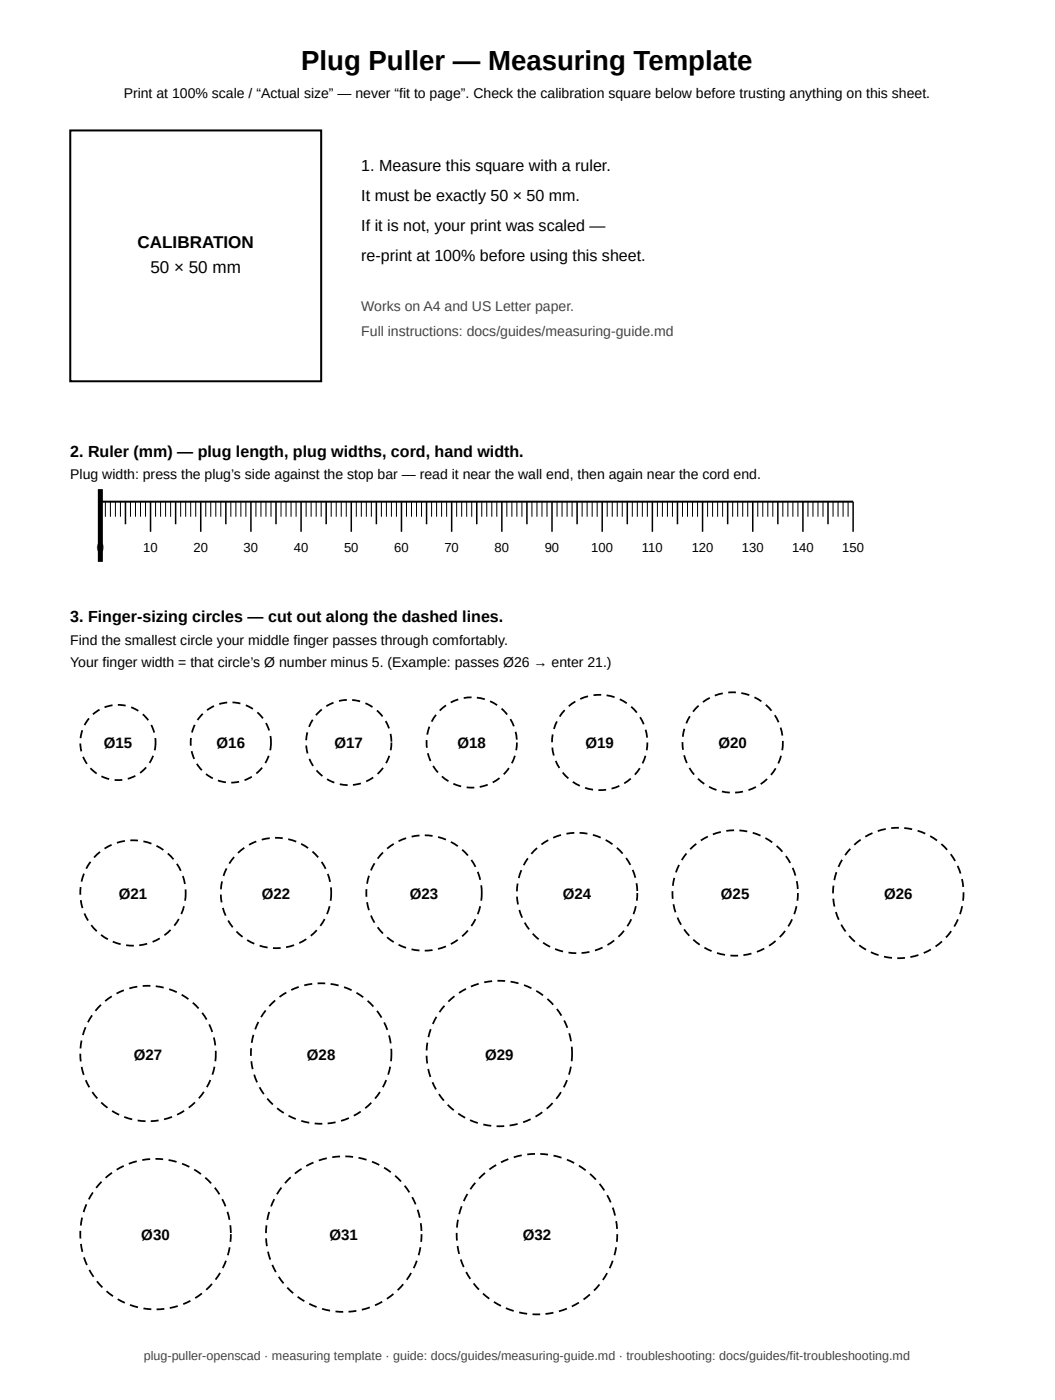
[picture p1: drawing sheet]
<svg xmlns="http://www.w3.org/2000/svg" width="210mm" height="279mm" viewBox="0 0 210 279" stroke-linecap="round" stroke-linejoin="round" font-family="sans-serif">
<path d="M14 26h50v50h-50zM20 100h150" fill="none" stroke="#000" stroke-width=".4"/>
<path d="M20 97.5v14.5" fill="none" stroke="#000" stroke-width="1" stroke-linecap="butt"/>
<g fill="none" stroke="#000" stroke-width=".3">
<path d="M20 100v6M25 100v4.5M30 100v6M35 100v4.5M40 100v6M45 100v4.5M50 100v6M55 100v4.5M60 100v6M65 100v4.5M70 100v6M75 100v4.5"/>
<path d="M80 100v6M85 100v4.5M90 100v6M95 100v4.5M100 100v6M105 100v4.5M110 100v6M115 100v4.5M120 100v6M125 100v4.5M130 100v6M135 100v4.5"/>
<path d="M140 100v6M145 100v4.5M150 100v6M155 100v4.5M160 100v6M165 100v4.5M170 100v6"/>
</g>
<g fill="none" stroke="#000" stroke-width=".2">
<path d="M21 100v3M22 100v3M23 100v3M24 100v3M26 100v3M27 100v3M28 100v3M29 100v3M31 100v3M32 100v3M33 100v3M34 100v3"/>
<path d="M36 100v3M37 100v3M38 100v3M39 100v3M41 100v3M42 100v3M43 100v3M44 100v3M46 100v3M47 100v3M48 100v3M49 100v3"/>
<path d="M51 100v3M52 100v3M53 100v3M54 100v3M56 100v3M57 100v3M58 100v3M59 100v3M61 100v3M62 100v3M63 100v3M64 100v3"/>
<path d="M66 100v3M67 100v3M68 100v3M69 100v3M71 100v3M72 100v3M73 100v3M74 100v3M76 100v3M77 100v3M78 100v3M79 100v3"/>
<path d="M81 100v3M82 100v3M83 100v3M84 100v3M86 100v3M87 100v3M88 100v3M89 100v3M91 100v3M92 100v3M93 100v3M94 100v3"/>
<path d="M96 100v3M97 100v3M98 100v3M99 100v3M101 100v3M102 100v3M103 100v3M104 100v3M106 100v3M107 100v3M108 100v3M109 100v3"/>
<path d="M111 100v3M112 100v3M113 100v3M114 100v3M116 100v3M117 100v3M118 100v3M119 100v3M121 100v3M122 100v3M123 100v3M124 100v3"/>
<path d="M126 100v3M127 100v3M128 100v3M129 100v3M131 100v3M132 100v3M133 100v3M134 100v3M136 100v3M137 100v3M138 100v3M139 100v3"/>
<path d="M141 100v3M142 100v3M143 100v3M144 100v3M146 100v3M147 100v3M148 100v3M149 100v3M151 100v3M152 100v3M153 100v3M154 100v3"/>
<path d="M156 100v3M157 100v3M158 100v3M159 100v3M161 100v3M162 100v3M163 100v3M164 100v3M166 100v3M167 100v3M168 100v3M169 100v3"/>
</g>
<g fill="#000">
<path d="M30.4 150.6l.3 .1-.8 1.5-.3-.2zM27.8 153.9l1.2-1 .3 .2-1.3 1.1zM25.4 155.1l1.5-.6 .2 .3-1.6 .6zM22.8 155.3h1.6v.3h-1.6zM20.3 154.6l1.5 .5-.1 .4-1.6-.6zM17.9 153.2l.3-.2 1.2 1-.2 .3zM16.4 150.9l.3-.1 .8 1.4-.3 .2zM15.8 148.2h.4l.2 1.5-.4 .1zM16.2 145.5l.4 .1-.4 1.6-.3-.1zM17.6 143.1l.3 .2-.9 1.3-.3-.1zM18.4 142.3l1.4-1 .1 .3-1.3 .9zM20.8 140.8l1.6-.4v.4l-1.5 .4zM23.5 140.3l1.6 .2-.1 .3-1.5-.1zM26.2 140.8l1.5 .7-.2 .3-1.4-.7zM28.6 142.2l1.1 1.3-.3 .2-1.1-1.2zM30 144.6l.3-.2 .6 1.6-.3 .1zM30.8 147.1h.3l.1 .3-.2 2.2-.3-.1z"/>
<path d="M53.4 150.6l.3 .1-.7 1.5-.3-.2zM52.1 152.9l.3 .2-1.2 1.2-.2-.3zM48.7 155.4l1.4-.7 .2 .3-1.5 .7zM46.1 155.8l1.5-.1 .1 .3-1.6 .2zM43.5 155.4l1.5 .4v.3l-1.6-.4zM41.2 154.1l1.3 .9-.2 .3-1.4-.9zM39.1 152.3l.3-.1 .9 1.2-.2 .3zM38 149.8l.4-.1 .5 1.5-.4 .2zM37.9 147.1h.3v1.5l-.3 .1zM38.7 144.4l.3 .2-.6 1.5-.3-.1zM40.3 142.2l.2 .2-1 1.2-.3-.2zM41.2 141.4l1.4-.8 .1 .3-1.3 .8zM43.6 140.2l1.7-.3v.3l-1.6 .3zM46.3 139.8l1.6 .3v.3l-1.6-.2zM49.1 140.4l1.4 .8-.2 .3-1.4-.8zM51.4 141.9l1.1 1.2-.2 .2-1.1-1.2zM52.8 144.2l.3-.2 .7 1.6-.3 .1zM53.7 146.7h.4v.3l.1 1.4-.2 1.2-.3-.1 .1-1.5z"/>
<path d="M77.4 150.6l.3 .1-.6 1.5-.3-.2zM76.2 153l.3 .2-1.1 1.2-.3-.3zM72.9 155.6l1.4-.8 .2 .3-1.5 .8zM70.3 156.3l1.6-.3 .1 .3-1.7 .3zM67.7 156.1l1.6 .2v.4l-1.6-.2zM65.3 155.2l1.4 .6-.1 .4-1.5-.7zM62.9 153.7l.3-.3 1.2 1.1-.3 .3zM61.5 151.3l.3-.1 .7 1.4-.2 .2zM60.8 148.6h.4l.3 1.5-.4 .1zM61.1 145.9l.3 .1-.2 1.6-.4-.1zM62.2 143.4l.3 .2-.7 1.4-.4-.2zM63.4 141.8l.6-.5 .2 .3-1.1 1.1-.3-.2zM64.9 140.6l1.5-.7 .1 .3-1.4 .7zM67.5 139.6l1.6-.3v.4l-1.5 .2zM70.2 139.4l1.6 .2-.1 .4-1.5-.3zM72.9 140l1.4 .8-.2 .3-1.3-.8zM75.2 141.5l1.2 1.2-.3 .2-1.1-1.1zM76.7 143.8l.3-.2 .7 1.5-.3 .1zM77.7 146.3l.3-.1 .2 1.6h-.4zM77.8 148h.4l-.2 1.6-.3-.1z"/>
<path d="M102.4 150.6l.4 .1-.7 1.5-.3-.1zM101.3 153l.3 .2-1.1 1.3-.2-.3zM98.1 155.8l1.3-.8 .2 .2-1.3 .9zM95.6 156.7l1.5-.4 .1 .3-1.6 .4zM93 156.8h1.5v.4l-1.5-.1zM90.4 156.1l1.5 .5v.3l-1.6-.5zM88.2 154.6l1.3 1-.2 .3-1.4-1zM86.2 152.8l.3-.2 .9 1.3-.3 .2zM85.1 150.2l.3-.1 .6 1.5-.4 .2zM84.8 147.5h.4v1.5l-.3 .1zM85.4 144.8l.3 .1-.4 1.6-.3-.1zM86.7 142.4l.3 .2-.8 1.3-.3-.1zM87.5 141.5l1.3-1 .2 .2-1.3 1.1zM89.7 139.9l1.6-.7 .1 .4-1.5 .6zM92.4 139l1.6-.2v.4l-1.6 .1zM95 138.9l1.7 .3-.1 .4-1.6-.4zM97.7 139.6l1.5 .8-.2 .3-1.4-.8zM100.1 141.1l1.1 1.2-.3 .2-1.1-1.1zM101.5 143.4l.3-.1 .8 1.4-.4 .1zM102.6 145.9l.3-.1 .3 1.6-.4 .1zM102.8 148h.4l-.2 1.6-.3-.1z"/>
<path d="M128.5 150.6l.3 .1-.6 1.5-.3-.1zM127.3 153l.3 .2-1 1.3-.2-.2zM124.3 156l1.3-.9 .2 .2-1.3 1zM121.8 157l1.5-.5 .2 .3-1.6 .6zM119.2 157.3l1.6-.1v.4l-1.6 .1zM116.6 156.9l1.6 .3-.1 .4-1.6-.4zM114.2 155.7l1.4 .8-.1 .3-1.5-.8zM112 154.1l.3-.2 1.1 1.1-.3 .3zM110.6 151.7l.3-.1 .7 1.4-.3 .2zM109.9 149h.3l.3 1.5-.3 .1zM110 146.4h.3l-.1 1.6h-.4zM110.8 143.7l.3 .2-.5 1.5-.4-.1zM112.4 141.4l.3 .3-1 1.2-.3-.2zM113.2 140.6l1.4-.9 .1 .3-1.3 .9zM115.5 139.2l1.6-.6 .1 .4-1.5 .5zM118.2 138.4l1.6-.1v.4l-1.5 .1zM120.9 138.4l1.6 .4-.1 .3-1.6-.3zM123.6 139.2l1.4 .8-.2 .3-1.4-.8zM125.9 140.7l1.1 1.2-.2 .3-1.1-1.2zM127.4 143l.3-.1 .7 1.4-.3 .1zM128.5 145.5l.3-.1 .3 1.6-.3 .1zM128.8 148h.4l-.2 1.6-.3-.1z"/>
<path d="M155.5 150.6l.3 .1-.6 1.6-.3-.2zM154.4 153.1l.3 .1-.9 1.4-.3-.2zM151.5 156.2l1.2-1 .3 .2-1.3 1zM149.1 157.3l1.4-.6 .2 .3-1.5 .7zM146.5 157.8l1.5-.2 .1 .4-1.6 .2zM143.9 157.6l1.5 .2v.4l-1.6-.3zM141.4 156.7l1.4 .6-.1 .3-1.5-.6zM139.2 155.1l1.2 1-.2 .3-1.2-1.1zM137.2 153.2l.3-.2 .9 1.3-.2 .2zM136.2 150.6l.3-.1 .5 1.5-.3 .2zM135.8 147.9h.4l.1 1.5-.4 .1zM136.2 145.2l.3 .1-.3 1.6-.3-.1zM137.3 142.7l.3 .2-.7 1.4-.3-.2zM138.8 140.8l.3-.3 .2 .3-1.1 1.2-.2-.2zM140 139.8l1.4-.9 .1 .4-1.3 .8zM142.4 138.5l1.6-.5 .1 .4-1.6 .4zM145.1 137.9l1.6-.1-.1 .4h-1.5zM147.8 138l1.6 .4-.1 .3-1.6-.4zM150.4 138.8l1.4 .9-.2 .2-1.3-.8zM152.7 140.4l1.2 1.2-.3 .2-1.1-1.2zM154.2 142.7l.3-.2 .8 1.4-.3 .1zM155.4 145.1l.3-.1 .4 1.6h-.4zM155.8 147.7h.4l-.2 1.9-.3-.1z"/>
<path d="M36.5 180.6l.3 .1-.5 1.6-.3-.2zM35.5 183.1l.3 .2-.9 1.3-.3-.2zM32.7 186.3l1.2-1.1 .2 .3-1.2 1.1zM30.3 187.6l1.4-.7 .2 .3-1.4 .7zM27.7 188.3l1.6-.4 .1 .4-1.6 .3zM25.2 188.2l1.5 .1v.4l-1.6-.1zM22.5 187.5l1.6 .5-.1 .4-1.6-.5zM20.2 186.2l1.4 .9-.2 .3-1.4-.9zM18 184.5l.3-.2 1.1 1.2-.2 .3zM16.7 182.1l.3-.1 .7 1.4-.3 .2zM15.9 179.4h.4l.3 1.6-.3 .1zM15.9 176.8h.3v1.5l-.4 .1zM16.6 174.1l.3 .1-.5 1.6-.3-.1zM17.9 171.7l.3 .2-.9 1.3-.3-.1zM18.9 170.5l.9-.8 .2 .2-1.1 1.1-.3-.2zM20.7 169l1.5-.8 .1 .4-1.4 .7zM23.2 167.8l1.7-.4v.4l-1.5 .4zM26 167.3l1.5 .1v.3h-1.5zM28.6 167.5l1.6 .5-.1 .3-1.6-.4zM31.3 168.4l1.4 .9-.2 .3-1.4-.8zM33.6 170l1.1 1.2-.3 .2-1.1-1.2zM35.1 172.3l.3-.2 .8 1.4-.3 .2zM36.3 174.7l.3-.1 .4 1.6h-.3zM36.8 177.3h.3v2.3l-.4-.1z"/>
<path d="M65.5 180.6l.3 .1-.5 1.6-.3-.2zM64.5 183.1l.3 .2-.8 1.4-.3-.2zM61.8 186.4l1.2-1.1 .2 .2-1.2 1.2zM59.6 187.8l1.3-.7 .2 .2-1.4 .8zM57 188.6l1.5-.4 .2 .4-1.7 .4zM54.4 188.8h1.5v.3l-1.5 .1zM51.8 188.3l1.5 .4v.3l-1.6-.3zM49.3 187.2l1.4 .7-.1 .4-1.4-.8zM47 185.8l.2-.3 1.2 1.1-.2 .3zM45.3 183.6l.3-.2 .9 1.3-.3 .2zM44.2 181l.4-.1 .5 1.5-.3 .2zM43.8 178.3h.4l.1 1.5-.3 .1zM44.1 175.7h.3l-.2 1.6h-.4zM45 173l.3 .2-.6 1.5-.3-.2zM46.5 170.7l.3 .2-1 1.3-.3-.2zM47.3 169.9l1.3-1.1 .2 .3-1.3 1zM49.5 168.2l1.5-.6 .1 .3-1.4 .7zM52.1 167.2l1.6-.3 .1 .3-1.6 .3zM54.8 166.8l1.6 .1-.1 .4-1.5-.1zM57.5 167.1l1.6 .5-.1 .3-1.6-.5zM60.1 168.1l1.4 .8-.2 .3-1.4-.8zM62.4 169.6l1.1 1.2-.2 .2-1.1-1.1zM63.9 171.9l.3-.2 .8 1.4-.3 .2zM65.2 174.3l.3-.2 .4 1.7h-.3zM65.8 176.9h.3v2.7l-.4-.1z"/>
<path d="M95.5 180.6l.4 .1-.5 1.6-.4-.1zM94.6 183.1l.3 .2-.8 1.4-.3-.2zM93.1 185.4l.3 .2-1.2 1.2-.2-.3zM89.8 188l1.3-.8 .2 .3-1.4 .8zM87.2 189l1.6-.5 .1 .3-1.6 .5zM84.6 189.3l1.6-.1v.3l-1.6 .2zM82 189.1l1.6 .2v.3l-1.6-.2zM79.5 188.2l1.5 .6-.1 .3-1.6-.6zM77.2 186.7l1.3 .9-.1 .3-1.4-.9zM75.1 184.9l.3-.2 1 1.3-.2 .2zM73.8 182.6l.3-.2 .7 1.4-.3 .2zM73 179.9l.3-.1 .4 1.6-.3 .1zM72.8 177.2h.4v1.5l-.4 .1zM73.4 174.5l.3 .1-.4 1.6-.3-.1zM74.5 172l.3 .2-.7 1.4-.3-.2zM76.2 169.8l.2 .2-1 1.3-.3-.2zM77 169l1.4-.9 .2 .3-1.3 .9zM79.3 167.5l1.6-.6 .1 .3-1.5 .6zM82 166.6l1.6-.2v.3l-1.5 .2zM84.6 166.3l1.6 .2v.3l-1.6-.1zM87.3 166.7l1.6 .5-.1 .3-1.6-.5zM89.9 167.7l1.4 .8-.2 .3-1.3-.8zM92.2 169.2l1.2 1.2-.3 .2-1.1-1.1zM93.8 171.5l.3-.2 .8 1.4-.3 .2zM95 173.8l.4-.1 .5 1.6-.4 .1zM95.7 176.5l.4-.1v.4v2.8l-.4-.1 .1-1.5z"/>
<path d="M126.5 180.6l.4 .1-.5 1.6-.3-.1zM125.6 183.2l.4 .1-.9 1.4-.2-.2zM124.2 185.4l.3 .2-1.1 1.3-.3-.3zM121 188.2l1.3-.9 .2 .3-1.4 .9zM118.5 189.3l1.5-.6 .2 .3-1.6 .6zM115.9 189.8l1.5-.2 .1 .3-1.6 .2zM113.3 189.7l1.5 .1v.4l-1.5-.2zM110.7 189l1.5 .5v.3l-1.7-.5zM108.3 187.8l1.4 .8-.2 .3-1.4-.8zM106 186.2l.3-.2 1.1 1.1-.2 .3zM104.4 184l.3-.2 .9 1.3-.3 .3zM103.3 181.4l.4-.1 .5 1.6-.3 .1zM102.8 178.7h.4l.2 1.6h-.4zM103 176.1h.3l-.1 1.6h-.4zM103.7 173.4l.4 .1-.6 1.6-.3-.1zM105 171l.3 .2-.8 1.3-.3-.1zM106.3 169.5l.6-.6 .2 .3-1.1 1.1-.3-.2zM107.8 168.2l1.4-.9 .1 .3-1.3 .9zM110.2 166.8l1.5-.5 .1 .3-1.5 .5zM112.8 166l1.6-.2v.4l-1.5 .2zM115.5 165.8l1.6 .2-.1 .3-1.5-.1zM118.2 166.2l1.6 .6-.2 .3-1.5-.5zM120.8 167.3l1.4 .8-.3 .3-1.3-.8zM123 168.9l1.2 1.1-.3 .3-1.1-1.2zM124.6 171.1l.3-.2 .9 1.4-.3 .2zM125.9 173.5l.3-.2 .6 1.6-.4 .1zM126.7 176.1l.3-.1 .2 1.6h-.4zM126.8 178h.4l-.1 1.6-.4-.1z"/>
<path d="M158.5 180.6l.4 .1-.5 1.6-.3-.1zM157.7 183.2l.3 .1-.8 1.4-.3-.1zM156.3 185.5l.3 .2-1.1 1.2-.2-.2zM153.1 188.4l1.3-1 .3 .3-1.4 1zM150.8 189.6l1.4-.7 .2 .3-1.5 .7zM148.1 190.2l1.6-.3 .1 .3-1.6 .4zM145.6 190.3h1.5v.4l-1.6-.1zM142.9 189.8l1.6 .4-.1 .3-1.6-.4zM140.5 188.7l1.4 .7-.2 .3-1.4-.7zM138.3 187.2l1.2 1-.2 .3-1.3-1.1zM136.2 185.4l.3-.2 1 1.2-.3 .2zM134.8 183l.4-.2 .7 1.4-.3 .2zM134 180.3l.4-.1 .4 1.6-.4 .1zM133.8 177.6h.4v1.6h-.3zM134.2 174.9l.3 .1-.2 1.6h-.4zM135.2 172.3l.3 .2-.6 1.5-.4-.2zM136.7 170l.2 .2-.9 1.3-.3-.1zM137.4 169.2l1.2-1.1 .3 .2-1.2 1.1zM139.6 167.4l1.4-.8 .1 .3-1.4 .8zM142 166.2l1.6-.5 .1 .3-1.6 .5zM144.7 165.5l1.6-.2v.4l-1.5 .1zM147.3 165.4l1.6 .2v.3l-1.6-.2zM150 165.8l1.6 .6-.1 .3-1.6-.5zM152.6 166.9l1.4 .9-.2 .3-1.4-.9zM154.9 168.5l1.1 1.2-.2 .2-1.2-1.2zM156.5 170.7l.2-.2 .9 1.4-.3 .2zM157.8 173.1l.3-.2 .6 1.6-.4 .1zM158.6 175.7l.3-.1 .2 1.6h-.3zM158.8 178h.4l-.1 1.6-.4-.1z"/>
<path d="M191.6 180.6l.3 .1-.4 1.6-.4-.1zM190.7 183.2l.3 .1-.7 1.5-.3-.2zM189.4 185.5l.3 .2-1.1 1.3-.2-.3zM186.3 188.5l1.3-1 .2 .3-1.3 1zM184 189.8l1.4-.7 .2 .3-1.5 .7zM181.4 190.6l1.6-.4 .1 .3-1.7 .4zM178.8 190.8h1.5v.3l-1.5 .1zM176.2 190.5l1.6 .3-.1 .3-1.6-.2zM173.6 189.6l1.5 .6-.1 .4-1.5-.6zM171.3 188.3l1.4 .8-.2 .3-1.4-.8zM169.1 186.7l.2-.3 1.2 1.2-.3 .2zM167.5 184.4l.3-.2 .8 1.4-.2 .2zM166.4 181.8l.3-.1 .6 1.6-.3 .1zM165.9 179.1h.3l.3 1.6h-.4zM165.9 176.5l.4 .1-.1 1.5h-.4zM166.5 173.8l.3 .1-.4 1.6-.3-.1zM167.7 171.3l.3 .2-.8 1.4-.3-.2zM169.3 169.1l.3 .2-1 1.3-.3-.2zM170.1 168.3l1.3-1.1 .2 .3-1.3 1zM172.3 166.6l1.5-.7 .1 .3-1.4 .7zM174.9 165.5l1.6-.4v.3l-1.5 .4zM177.6 164.9l1.5-.1v.4h-1.5zM180.2 164.9l1.6 .2-.1 .4-1.5-.3zM182.9 165.4l1.6 .6-.2 .3-1.5-.5zM185.4 166.5l1.4 .9-.2 .3-1.3-.9zM187.7 168.1l1.2 1.2-.3 .2-1.1-1.1zM189.3 170.4l.3-.2 .9 1.3-.3 .2zM190.7 172.7l.3-.2 .6 1.6-.4 .1zM191.5 175.3l.4-.1 .2 1.6h-.3zM191.8 177.9h.4l-.1 1.7-.4-.1z"/>
<path d="M42.6 212.6l.3 .1-.4 1.6-.3-.1zM41.8 215.2l.3 .1-.7 1.5-.3-.2zM40.5 217.5l.3 .2-1 1.3-.3-.2zM37.5 220.6l1.2-1 .3 .3-1.3 1zM35.2 222l1.4-.7 .2 .3-1.4 .8zM32.6 222.9l1.6-.4 .1 .3-1.6 .5zM30 223.3l1.6-.1v.3l-1.6 .2zM27.5 223.2l1.5 .1v.4l-1.6-.2zM24.8 222.5l1.6 .5-.1 .3-1.6-.5zM22.4 221.3l1.4 .8-.1 .3-1.5-.8zM20.3 219.6l1.2 1.1-.2 .3-1.2-1.1zM18.2 217.8l.3-.2 1 1.2-.2 .3zM16.9 215.4l.4-.2 .7 1.4-.4 .2zM16.1 212.7l.3-.1 .5 1.6-.4 .1zM15.8 210h.4l.1 1.6h-.4zM16.1 207.4h.3l-.2 1.6h-.3zM16.9 204.7l.3 .1-.5 1.6-.4-.1zM18.2 202.3l.3 .2-.8 1.3-.3-.1zM19.7 200.5l.3-.3 .2 .2-1 1.2-.3-.2zM20.8 199.4l1.4-1 .2 .3-1.3 1zM23.1 197.9l1.5-.7 .1 .4-1.4 .6zM25.7 196.9l1.6-.4 .1 .3-1.6 .4zM28.4 196.4l1.6-.1v.4h-1.5zM31.1 196.4l1.6 .3-.1 .3-1.6-.2zM33.8 197l1.5 .6-.2 .3-1.4-.6zM36.3 198.1l1.4 .9-.3 .3-1.3-.9zM38.5 199.7l1.2 1.2-.3 .2-1.1-1.1zM40.1 202l.3-.2 .9 1.3-.3 .2zM41.5 204.3l.3-.2 .7 1.5-.4 .2zM42.4 206.8h.4l.3 1.6h-.4zM42.8 209.5l.4-.1-.1 2.2-.4-.1z"/>
<path d="M77.6 212.6l.3 .1-.4 1.6-.3-.1zM76.8 215.2l.3 .2-.7 1.4-.3-.2zM75.6 217.6l.3 .2-1 1.3-.3-.2zM72.7 220.8l1.2-1.1 .2 .2-1.2 1.1zM70.4 222.2l1.4-.8 .2 .3-1.4 .9zM67.9 223.3l1.5-.6 .2 .3-1.6 .6zM65.3 223.8l1.5-.3 .1 .4-1.6 .2zM62.7 223.8h1.5v.4l-1.5-.1zM60.1 223.3l1.6 .3-.1 .4-1.6-.4zM57.6 222.2l1.4 .7-.1 .3-1.5-.6zM55.3 220.8l1.3 .9-.2 .3-1.3-1zM53.1 219.1l.3-.2 1.1 1.1-.2 .3zM51.6 216.8l.3-.2 .8 1.4-.3 .2zM50.5 214.3l.3-.1 .6 1.5-.3 .1zM49.9 211.6l.4-.1 .2 1.6-.3 .1zM49.9 208.9l.3 .1v1.5h-.4zM50.3 206.2l.4 .1-.4 1.6-.3-.1zM51.3 203.6l.3 .2-.6 1.4-.3-.1zM52.8 201.3l.3 .2-.9 1.3-.3-.1zM54.1 199.8l.6-.5 .2 .3-1.1 1.1-.3-.3zM55.6 198.6l1.4-.9 .1 .3-1.3 .9zM58 197.2l1.5-.6 .1 .3-1.5 .6zM60.6 196.2l1.6-.3v.4l-1.5 .3zM63.3 195.8h1.5v.4h-1.5zM65.9 196l1.6 .3-.1 .3-1.5-.3zM68.6 196.6l1.5 .6-.1 .3-1.5-.6zM71.1 197.7l1.4 .9-.2 .3-1.4-.9zM73.4 199.4l1.1 1.1-.2 .3-1.2-1.2zM75 201.6l.3-.2 .9 1.4-.3 .1zM76.4 203.9l.3-.2 .6 1.5-.3 .1zM77.4 206.4l.3-.1 .3 1.6-.3 .1zM77.8 209.1l.3-.1v2.6l-.4-.1z"/>
<path d="M113.6 212.6l.3 .1-.4 1.6-.3-.1zM112.8 215.2l.4 .2-.7 1.4-.3-.1zM111.6 217.6l.3 .2-.9 1.3-.3-.2zM108.8 220.9l1.2-1.1 .2 .2-1.1 1.1zM106.6 222.4l1.4-.8 .2 .2-1.4 .9zM104.2 223.5l1.5-.6 .1 .3-1.5 .7zM101.5 224.2l1.6-.3 .1 .3-1.6 .3zM99 224.3h1.5v.3l-1.6 .1zM96.3 224l1.6 .2v.4l-1.6-.3zM93.7 223.1l1.6 .6-.1 .3-1.6-.6zM91.4 221.8l1.4 .8-.2 .4-1.4-.9zM89.1 220.3l.2-.2 1.2 1.1-.2 .2zM87.3 218.2l.3-.2 1 1.3-.3 .2zM86 215.8l.3-.1 .7 1.4-.3 .1zM85.2 213.1l.3-.1 .4 1.6-.3 .1zM84.8 210.4h.4l.1 1.6h-.3zM85 207.8l.3 .1-.1 1.5h-.4zM85.7 205.1l.3 .1-.5 1.6-.3-.1zM86.8 202.6l.3 .2-.7 1.4-.3-.2zM88.4 200.4l.3 .2-1 1.3-.3-.2zM89.2 199.5l1.3-1.1 .2 .3-1.2 1.1zM91.4 197.8l1.4-.8 .1 .3-1.3 .8zM93.8 196.5l1.5-.6 .1 .4-1.5 .5zM96.5 195.6l1.6-.2v.3l-1.6 .3zM99.1 195.3l1.6 .1-.1 .3h-1.5zM101.8 195.5l1.6 .3-.1 .4-1.6-.4zM104.5 196.2l1.5 .6-.2 .3-1.4-.6zM107 197.4l1.3 .9-.2 .2-1.3-.8zM109.2 199l1.2 1.1-.3 .3-1.1-1.2zM110.8 201.2l.3-.2 .9 1.4-.3 .1zM112.3 203.5l.3-.2 .6 1.5-.3 .1zM113.3 206l.3-.1 .4 1.6-.4 .1zM113.8 208.7l.3-.1v3l-.4-.1z"/>
<path d="M45.6 248.6h.3l-.3 1.7-.4-.1zM44.9 251.2l.3 .2-.7 1.4-.3-.1zM43.7 253.6l.3 .2-.9 1.4-.3-.2zM42.1 255.8l.3 .2-1.2 1.2-.2-.2zM38.8 258.6l1.3-.9 .2 .3-1.3 .9zM36.4 259.8l1.5-.7 .1 .3-1.4 .7zM33.8 260.6l1.6-.4 .1 .3-1.6 .4zM31.2 260.8l1.5-.1 .1 .4-1.6 .1zM28.6 260.6l1.6 .2-.1 .3-1.5-.1zM26 259.9l1.5 .5v.4l-1.7-.5zM23.5 258.8l1.4 .7-.1 .3-1.4-.7zM21.3 257.2l1.3 1-.2 .3-1.3-1zM19.2 255.5l.2-.2 1.1 1.2-.2 .2zM17.7 253.2l.3-.2 .8 1.4-.3 .2zM16.6 250.7l.3-.1 .6 1.5-.3 .1zM16 248l.3-.1 .3 1.6-.3 .1zM15.8 245.3l.4 .1v1.5h-.3zM16.2 242.7h.3l-.2 1.6h-.4zM17.1 240l.3 .1-.6 1.6-.3-.1zM18.4 237.6l.3 .2-.9 1.4-.3-.2zM20.1 235.4l.3 .3-1.1 1.2-.3-.2zM20.9 234.6l1.3-1 .2 .3-1.2 1zM23.2 233l1.4-.8 .1 .4-1.4 .7zM25.6 231.8l1.6-.5 .1 .3-1.6 .5zM28.3 231.1l1.6-.2v.3l-1.5 .2zM31 230.8l1.5 .1v.3h-1.5zM33.6 231.1l1.6 .3-.1 .4-1.5-.4zM36.3 231.8l1.5 .6-.1 .4-1.5-.7zM38.8 233l1.3 .9-.2 .3-1.3-.9zM41 234.6l1.2 1.2-.3 .2-1.1-1.1zM42.7 236.8l.2-.2 1 1.4-.3 .2zM44.1 239.1l.3-.2 .7 1.5-.3 .1zM45.2 241.6l.3-.1 .4 1.6-.3 .1zM45.7 244.2h.4l.1 1.6h-.4zM45.8 246h.4l-.1 1.6-.4-.1z"/>
<path d="M83.6 248.6h.3l-.3 1.7-.4-.1zM82.9 251.2l.3 .2-.6 1.5-.3-.2zM81.8 253.7l.3 .1-.9 1.4-.3-.2zM80.2 255.9l.3 .2-1.1 1.2-.3-.3zM77 258.7l1.3-.9 .2 .3-1.3 .9zM74.7 260l1.4-.7 .1 .3-1.4 .7zM72.1 260.9l1.5-.5 .2 .4-1.7 .4zM69.4 261.3l1.6-.2v.4l-1.5 .1zM66.9 261.2l1.5 .1v.4l-1.6-.1zM64.2 260.7l1.6 .4-.1 .3-1.6-.3zM61.7 259.7l1.4 .7-.1 .3-1.5-.7zM59.4 258.3l1.3 .9-.1 .3-1.4-.9zM57.1 256.8l.3-.3 1.1 1.1-.2 .3zM55.4 254.6l.3-.2 .9 1.3-.2 .2zM54.1 252.2l.3-.1 .7 1.4-.3 .1zM53.2 249.5h.4l.4 1.5-.3 .1zM52.8 246.8h.4l.2 1.6h-.4zM52.9 244.2l.4 .1-.1 1.5h-.4zM53.5 241.5l.3 .1-.4 1.6-.3-.1zM54.5 238.9l.3 .2-.6 1.4-.3-.1zM55.9 236.6l.3 .2-.9 1.3-.3-.1zM57.5 234.8l.3-.3 .2 .3-1.1 1.2-.2-.3zM58.7 233.8l1.3-1 .2 .3-1.3 1zM61 232.3l1.4-.7 .1 .3-1.4 .7zM63.5 231.2l1.6-.5 .1 .3-1.6 .5zM66.2 230.5l1.6-.2v.4l-1.6 .1zM68.8 230.3l1.6 .1-.1 .4-1.5-.1zM71.5 230.6l1.6 .4-.1 .3-1.6-.3zM74.2 231.4l1.5 .7-.2 .3-1.4-.7zM76.6 232.6l1.4 .9-.2 .3-1.4-.9zM78.9 234.2l1.1 1.2-.2 .2-1.2-1.1zM80.5 236.5l.3-.3 .9 1.4-.3 .2zM82 238.7l.3-.2 .7 1.5-.3 .1zM83 241.2l.4-.1 .4 1.6-.3 .1zM83.7 243.8h.3l.2 1.6h-.4zM83.8 246h.4l-.1 1.6-.4-.1z"/>
<path d="M122.6 248.6h.4l-.4 1.7-.3-.1zM121.9 251.2l.4 .2-.7 1.5-.3-.2zM120.8 253.7l.3 .2-.8 1.3-.3-.2zM119.3 255.9l.3 .2-1.1 1.3-.3-.3zM116.2 258.9l1.2-1 .3 .3-1.3 1zM113.9 260.3l1.4-.8 .1 .3-1.4 .8zM111.3 261.2l1.6-.5 .1 .3-1.6 .6zM108.7 261.7l1.5-.2 .1 .3-1.6 .3zM106.1 261.8h1.5v.4l-1.5-.1zM103.5 261.4l1.6 .3-.1 .4-1.6-.3zM100.9 260.6l1.5 .5-.1 .4-1.6-.6zM98.5 259.4l1.4 .7-.2 .4-1.4-.8zM96.4 257.7l1.2 1-.2 .3-1.3-1zM94.2 255.9l.3-.2 1.1 1.2-.3 .3zM92.7 253.6l.3-.1 .9 1.3-.3 .2zM91.6 251.1l.4-.1 .6 1.5-.4 .1zM91 248.4l.3-.1 .4 1.6-.4 .1zM90.8 245.8h.4v1.5h-.3zM91.1 243.1l.3 .1-.2 1.5h-.3zM91.8 240.4l.4 .1-.5 1.6-.4-.1zM93 237.9l.3 .2-.7 1.4-.3-.2zM94.6 235.6l.2 .3-.9 1.3-.3-.2zM95.6 234.5l.9-.8 .3 .2-1.2 1.1-.3-.2zM97.4 233l1.4-.9 .2 .3-1.4 .9zM99.8 231.5l1.4-.6 .2 .3-1.5 .6zM102.3 230.5l1.6-.4 .1 .4-1.6 .3zM105 229.9l1.6-.1v.4l-1.5 .1zM107.7 229.8l1.5 .2v.3l-1.6-.1zM110.3 230.2l1.6 .4-.1 .3-1.5-.4zM113 231l1.5 .7-.2 .3-1.4-.7zM115.5 232.2l1.3 .9-.2 .3-1.3-.9zM117.7 233.9l1.2 1.1-.3 .2-1.1-1.1zM119.3 236.1l.3-.2 1 1.3-.3 .2zM120.8 238.3l.3-.1 .8 1.4-.4 .1zM121.9 240.8l.4-.1 .4 1.6h-.3zM122.6 243.4h.4l.1 1.6h-.3zM122.8 246h.4l-.1 1.6-.4-.1z"/>
</g>
<text font-size="5.5" x="60" y="14">Plug Puller — Measuring Template</text>
<g font-size="3.4">
<text x="27.4" y="49.5">CALIBRATION</text>
<text x="30" y="54.5">50 × 50 mm</text>
</g>
<g font-size="3.2">
<text x="72" y="34">1. Measure this square with a ruler.</text>
<text x="72" y="40">It must be exactly 50 × 50 mm.</text>
<text x="72" y="46">If it is not, your print was scaled —</text>
<text x="72" y="52">re-print at 100% before using this sheet.</text>
<text x="14" y="91">2. Ruler (mm) — plug length, plug widths, cord, hand width.</text>
<text x="14" y="124">3. Finger-sizing circles — cut out along the dashed lines.</text>
</g>
<g font-size="3">
<text x="20.7" y="149.2">Ø15</text>
<text x="43.2" y="149.2">Ø16</text>
<text x="66.7" y="149.2">Ø17</text>
<text x="91.2" y="149.2">Ø18</text>
<text x="116.7" y="149.2">Ø19</text>
<text x="143.2" y="149.2">Ø20</text>
<text x="23.7" y="179.2">Ø21</text>
<text x="52.2" y="179.2">Ø22</text>
<text x="81.7" y="179.2">Ø23</text>
<text x="112.2" y="179.2">Ø24</text>
<text x="143.7" y="179.2">Ø25</text>
<text x="176.2" y="179.2">Ø26</text>
<text x="26.7" y="211.2">Ø27</text>
<text x="61.2" y="211.2">Ø28</text>
<text x="96.7" y="211.2">Ø29</text>
<text x="28.2" y="247.2">Ø30</text>
<text x="65.7" y="247.2">Ø31</text>
<text x="104.2" y="247.2">Ø32</text>
</g>
<g font-size="2.8">
<text x="24.6" y="19.5">Print at 100% scale / “Actual size” — never “fit to page”. Check the calibration square below before trusting anything on this sheet.</text>
<text x="14" y="95.5">Plug width: press the plug’s side against the stop bar — read it near the wall end, then again near the cord end.</text>
<text x="14" y="128.5">Find the smallest circle your middle finger passes through comfortably.</text>
<text x="14" y="133">Your finger width = that circle’s Ø number minus 5. (Example: passes Ø26 → enter 21.)</text>
</g>
<g font-size="2.8" fill="#444">
<text x="72" y="62">Works on A4 and US Letter paper.</text>
<text x="72" y="67">Full instructions: docs/guides/measuring-guide.md</text>
</g>
<g font-size="2.6">
<text x="19.3" y="110">0</text>
<text x="28.6" y="110">10</text>
<text x="38.6" y="110">20</text>
<text x="48.6" y="110">30</text>
<text x="58.6" y="110">40</text>
<text x="68.6" y="110">50</text>
<text x="78.6" y="110">60</text>
<text x="88.6" y="110">70</text>
<text x="98.6" y="110">80</text>
<text x="108.5" y="110">90</text>
<text x="117.8" y="110">100</text>
<text x="127.9" y="110">110</text>
<text x="137.8" y="110">120</text>
<text x="147.8" y="110">130</text>
<text x="157.8" y="110">140</text>
<text x="167.8" y="110">150</text>
</g>
<text font-size="2.5" fill="#444" x="28.7" y="271">plug-puller-openscad · measuring template · guide: docs/guides/measuring-guide.md · troubleshooting: docs/guides/fit-troubleshooting.md</text>
</svg>
